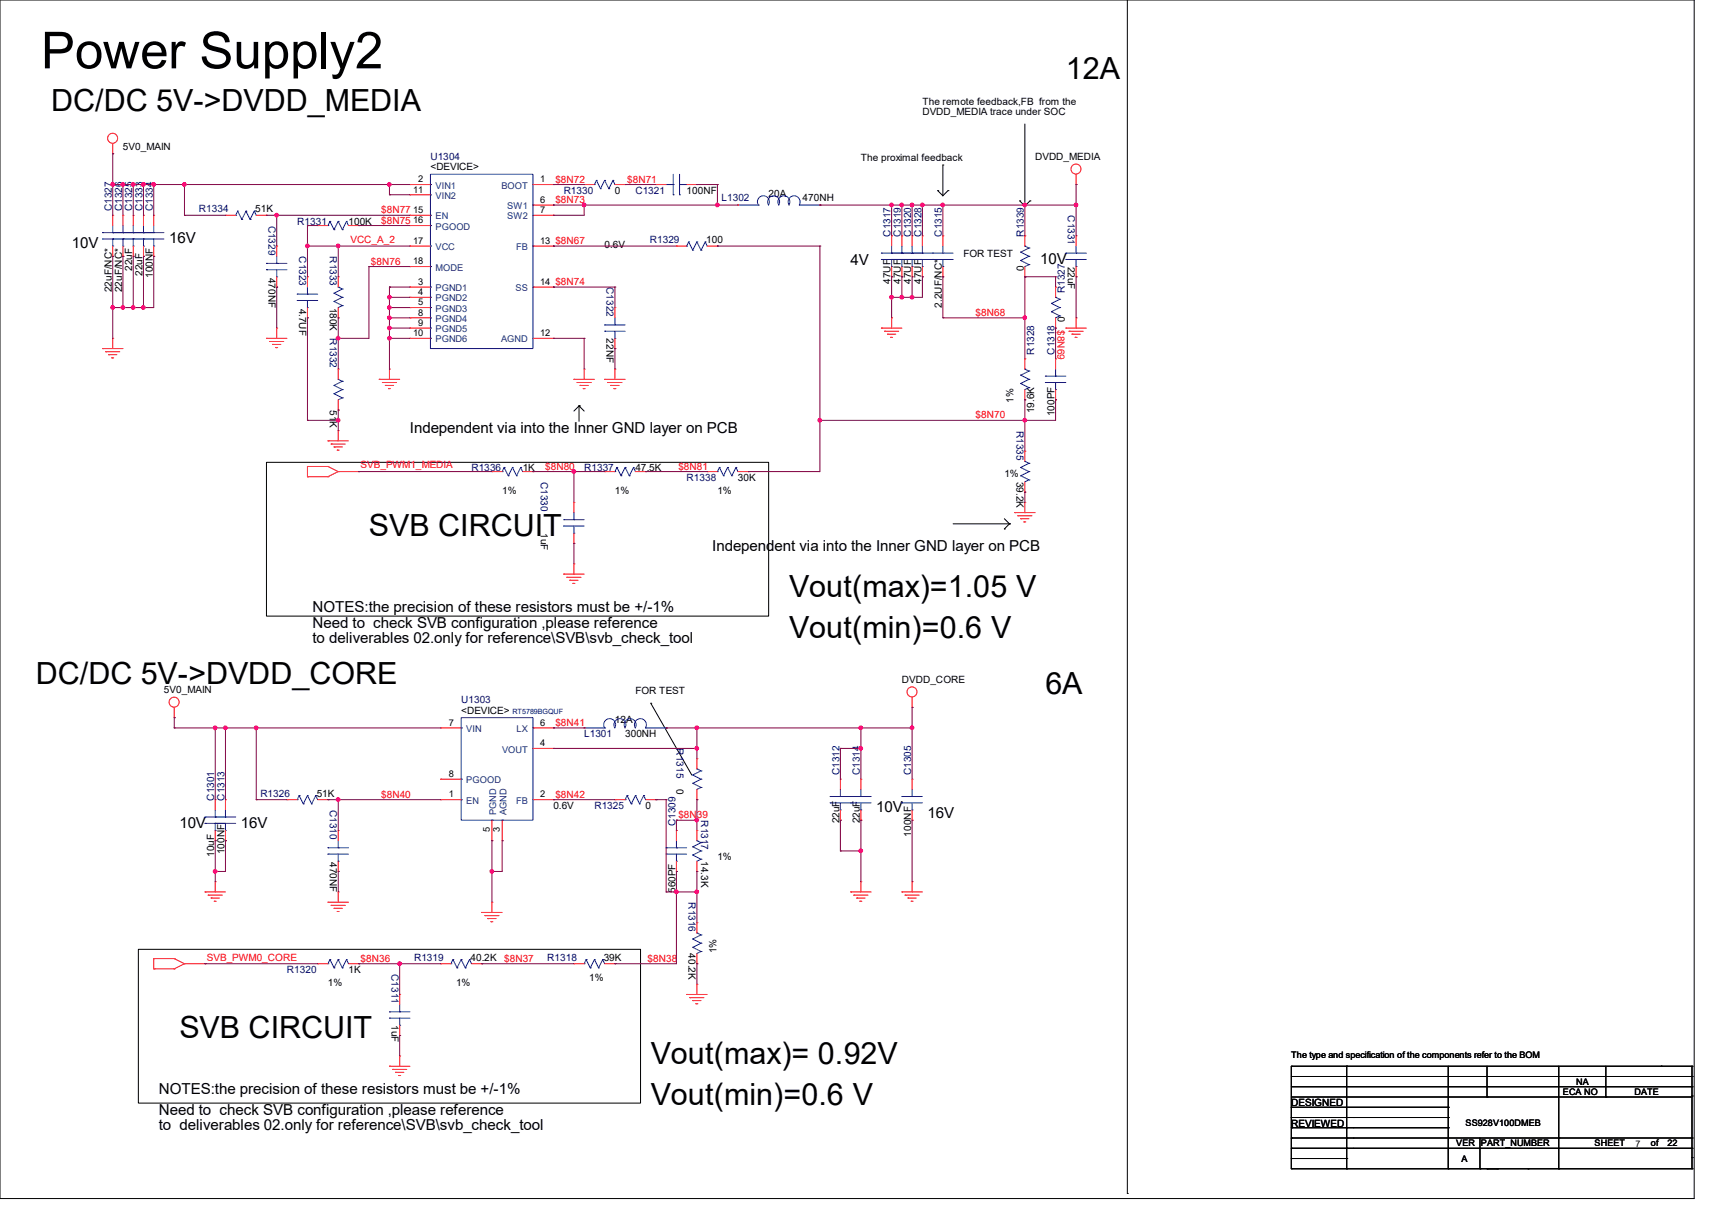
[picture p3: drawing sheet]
<svg xmlns="http://www.w3.org/2000/svg" width="297mm" height="210mm" viewBox="0 0 297 210" stroke-linecap="round" stroke-linejoin="round" font-family="sans-serif">
<g fill="none" stroke="#000" stroke-width=".17">
<path d="M0 0h293.9v207.9h-293.9zM195.6 0v207M162.7 33.1h.1M162.7 33.1l.9 .9M163.6 28.6h.1M163.6 28.6v5.4M164.5 33.1h.1M164.5 33.1l-.9 .9M176.9 34.8h.1M176.9 34.8l.9 .9M177.8 35.7h.1M177.8 21.5v14.2"/>
<path d="M178.7 34.8h.1M178.7 34.8l-.9 .9M100.5 70.4h.1M100.5 70.4v2.7M100.5 70.4l-.9 .9M100.5 70.4l.8 .9M46.2 80.2h87.1v26.6h-87.1zM165.4 90.8h9.7M174.2 91.7h.1M174.2 90l.9 .8M175.1 90.8h.1M175.1 90.8l-.9 .9"/>
<path d="M112.9 122h.1M112.9 122l7.1 12.4M24 164.6h87.1v26.7h-87.1zM224 186.7h69.5v3.5h-69.5zM224 192h.1M224 193.8h.1M224 195.6h.1M224 197.4h.1M224 199.1h.1M224 184.9h.1M224 188.5h69.5M224 184.9v1.8"/>
<path d="M224 190.2v12.5M224 193.8h27.2M224 195.6h27.2M224 197.4h69.5M224 199.1h69.5M224 192h27.2M224.2 184.9h69.3M233.6 186.7h.1M233.6 195.6h.1M233.6 197.4h.1M233.6 199.1h.1M233.6 184.9h.1"/>
<path d="M233.6 184.9v17.8M234.9 193.8h.1M251.2 193.8h.1M251.2 195.6h.1M251.2 192h.1M251.2 184.9v17.8M256.8 197.4v5.3M258 190.2h.1M258 184.9v5.3M270.4 197.4h.1M270.4 184.9v17.8M278.6 190.2h.1"/>
<path d="M278.6 184.9v5.3M288.2 184.9h.1M293.5 188.5h.1M293.5 186.7h.1M293.5 190.1h.1M293.5 199.1h.1M293.5 197.4h.1M293.5 184.9h.1M293.5 184.9v1.8M293.5 190.1v12.6M195.6 207h.1M224 200.9h.1"/>
<path d="M224 202.7h.1M224 200.9h9.6M224.2 202.7h69.3M233.6 200.9h.1M233.6 202.7h.1M251.2 202.7h.1M256.8 202.7h.1M258 202.7h.1M259.8 202.7h.1M265.1 202.7h.1M270.4 202.7h.1M293.5 202.7h.1"/>
<path d="M293.5 200.7h.1"/>
</g>
<g fill="none" stroke="#f00" stroke-width=".17">
<path d="M19.6 26.7h.1M19.6 37.3h.1M19.6 24.9v1.8M19.6 37.3v1.8M21.3 37.3h.1M21.3 37.3v1.8M23.1 37.3h.1M23.1 37.3v1.8M24.9 37.3h.1M24.9 37.3v1.8M26.7 37.3h.1M26.7 37.3v1.8"/>
<path d="M39.1 37.3h.1M39.1 37.3h1.8M44.4 37.3h1.8M46.2 37.3h.1M55.1 39.1h.1M55.1 39.1h1.8M60.5 39.1h1.7M62.2 39.1h.1M71.1 32h.1M71.1 33.8h.1M71.1 37.3h.1M71.1 39.1h.1"/>
<path d="M71.1 32h3.6M71.1 39.1h3.6M71.1 37.3h3.6M71.1 33.8h3.6M92.5 32h3.5M92.5 37.3h3.5M92.5 35.6h3.5M96 32h.1M96 35.6h.1M96 37.3h.1M101.3 32h.1M101.3 32h1.8"/>
<path d="M106.7 32h1.8M108.5 32h.1M113.8 32h.1M113.8 32h1.8M119.1 32h1.8M120.9 32h.1M128 35.6h.1M142.2 35.6h.1M186.7 32h.1M186.7 30.2v1.8M19.6 58.7h.1M19.6 44.4h.1"/>
<path d="M19.6 42.7v1.7M19.6 58.7v1.8M21.3 44.4h.1M21.3 42.7v1.7M23.1 44.4h.1M23.1 42.7v1.7M24.9 44.4h.1M24.9 42.7v1.7M26.7 44.4h.1M26.7 42.7v1.7M46.2 58.7h.1M46.2 58.7h3.6"/>
<path d="M46.8 59.2h.1M46.8 59.2h2.4M47.3 59.7h.1M47.3 59.7h1.4M48 56.9h.1M48 42.7h.1M48 49.8h.1M48 42.7v1.7M48 48v1.8M48 56.9v1.8M53.3 48h.1M53.3 55.1h.1"/>
<path d="M53.3 48v1.8M53.3 53.3v1.8M58.7 48h.1M58.7 55.1h.1M58.7 48v1.8M58.7 53.3v1.8M71.1 49.8h.1M71.1 51.6h.1M71.1 53.3h.1M71.1 55.1h.1M71.1 56.9h.1M71.1 58.7h.1"/>
<path d="M71.1 42.7h.1M71.1 46.2h.1M71.1 56.9h3.6M71.1 58.7h3.6M71.1 49.8h3.6M71.1 51.6h3.6M71.1 53.3h3.6M71.1 55.1h3.6M71.1 42.7h3.6M71.1 46.2h3.6M92.5 58.7h3.5M92.5 49.8h3.5"/>
<path d="M92.5 42.7h3.5M96 58.7h.1M96 42.7h.1M96 49.8h.1M106.7 53.3h.1M106.7 53.3v1.8M106.7 58.7v1.8M117.3 42.7h.1M117.3 42.7h1.8M122.7 42.7h1.8M124.5 42.7h.1M152.9 56.9h.1"/>
<path d="M152.9 56.9h3.6M153.5 57.4h.1M153.5 57.4h2.4M154 58h.1M154 58h1.4M154.5 58.5h.1M154.5 58.5h.4M154.7 55.1h.1M154.7 40.9h.1M154.7 48h.1M154.7 40.9v1.8M154.7 46.2v1.8"/>
<path d="M154.7 55.1v1.8M156.5 40.9h.1M156.5 48h.1M156.5 40.9v1.8M156.5 46.2v1.8M158.2 40.9h.1M158.2 48h.1M158.2 40.9v1.8M158.2 46.2v1.8M160 40.9h.1M160 48h.1M160 40.9v1.8"/>
<path d="M160 46.2v1.8M163.6 40.9h.1M163.6 48h.1M163.6 40.9v1.8M163.6 46.2v1.8M177.8 40.9h.1M177.8 48h.1M177.8 40.9v1.8M177.8 46.2v1.8M183.1 49.8h.1M183.1 56.9h.1M183.1 49.8v1.8"/>
<path d="M183.1 55.1v1.8M184.9 56.9h.1M184.9 56.9h3.6M185.5 57.4h.1M185.5 57.4h2.4M186 58h.1M186 58h1.4M186.5 58.5h.1M186.5 58.5h.4M186.7 55.1h.1M186.7 40.9h.1M186.7 48h.1"/>
<path d="M186.7 40.9v1.8M186.7 46.2v1.8M186.7 55.1v1.8M17.8 60.5h.1M17.8 60.5h3.5M18.3 61h.1M18.3 61h2.5M18.8 61.5h.1M18.8 61.5h1.5M19.4 62.1h.1M19.4 62.1h.3M47.8 60.3h.1"/>
<path d="M47.8 60.3h.4M56.9 76.5h.1M56.9 76.5h3.6M57.4 77h.1M57.4 77h2.5M58 77.5h.1M58 77.5h1.4M58.5 78.1h.1M58.5 78.1h.3M58.7 74.7h.1M58.7 64h.1M58.7 71.1h.1"/>
<path d="M58.7 64v1.8M58.7 69.3v1.8M58.7 74.7v1.8M65.8 65.8h.1M65.8 65.8h3.5M66.3 66.3h.1M66.3 66.3h2.5M66.8 66.8h.1M66.8 66.8h1.5M67.4 67.4h.1M67.4 67.4h.3M67.6 64h.1"/>
<path d="M67.6 64v1.8M99.6 65.8h.1M99.6 65.8h3.5M100.1 66.3h.1M100.1 66.3h2.5M100.6 66.8h.1M100.6 66.8h1.5M101.2 67.4h.1M101.2 67.4h.3M101.3 64h.1M101.3 64v1.8M104.9 65.8h.1"/>
<path d="M104.9 65.8h3.6M105.5 66.3h.1M105.5 66.3h2.4M106 66.8h.1M106 66.8h1.4M106.5 67.4h.1M106.5 67.4h.3M106.7 64h.1M106.7 60.5h.1M106.7 64v1.8M177.8 62.2h.1M177.8 69.3h.1"/>
<path d="M177.8 78.2h.1M177.8 62.2v1.8M177.8 67.6v1.7M177.8 78.2v1.8M183.1 62.2h.1M183.1 69.3h.1M183.1 62.2v1.8M183.1 67.6v1.7M53.3 82.7h.1M53.3 80.9h.1M53.3 82.7h3.6M53.3 80.9v1.8"/>
<path d="M53.3 80.9h3.6M56.9 80.9h.1M56.9 82.7h.1M56.9 80.9l1.8 .9M58.7 81.8h.1M58.7 81.8h3.5M58.7 81.8l-1.8 .9M62.2 81.8h.1M85.3 81.8h.1M85.3 81.8h1.8M90.7 81.8h1.8M92.5 81.8h.1"/>
<path d="M97.8 99.6h.1M97.8 99.6h3.5M99.6 97.8h.1M99.6 87.1h.1M99.6 94.2h.1M99.6 87.1v1.8M99.6 92.5v1.7M99.6 97.8v1.8M104.9 81.8h.1M104.9 81.8h1.8M110.2 81.8h1.8M112 81.8h.1"/>
<path d="M122.7 81.8h.1M122.7 81.8h1.8M128 81.8h1.8M129.8 81.8h.1M176 88.9h.1M176 88.9h3.6M176.6 89.5h.1M176.6 89.5h2.4M177.1 90h.1M177.1 90h1.4M177.6 90.5h.1M177.6 90.5h.4"/>
<path d="M177.8 87.1h.1M177.8 85.3h.1M177.8 83.6v1.7M177.8 87.1v1.8M98.3 100.1h.1M98.3 100.1h2.5M98.8 100.6h.1M98.8 100.6h1.5M99.4 101.2h.1M99.4 101.2h.3M30.2 124.5h.1M30.2 122.7v1.8"/>
<path d="M37.3 138.7h.1M37.3 138.7v1.8M39.1 138.7h.1M39.1 138.7v1.8M49.8 138.7h.1M49.8 138.7h1.8M55.1 138.7h1.8M56.9 138.7h.1M76.5 138.7h.1M76.5 126.2h.1M76.5 135.1h.1M76.5 138.7h3.5"/>
<path d="M76.5 126.2h3.5M76.5 135.1h3.5M92.5 138.7h3.5M92.5 129.8h3.5M92.5 126.2h3.5M96 138.7h.1M96 129.8h.1M96 126.2h.1M101.3 126.2h.1M106.7 138.7h.1M106.7 138.7h1.8M112 138.7h1.8"/>
<path d="M113.8 138.7h.1M115.6 126.2h.1M120.9 131.6h.1M120.9 138.7h.1M120.9 131.6v1.7M120.9 136.9v1.8M145.8 135.1h.1M145.8 135.1v1.8M149.4 135.1h.1M149.4 135.1v1.8M158.2 122.7h.1M158.2 135.1h.1"/>
<path d="M158.2 120.9v1.8M158.2 135.1v1.8M35.6 154.7h.1M35.6 154.7h3.5M36.1 155.2h.1M36.1 155.2h2.5M36.6 155.7h.1M36.6 155.7h1.5M37.2 156.3h.1M37.2 156.3h.3M37.3 152.9h.1M37.3 145.8h.1"/>
<path d="M37.3 144v1.8M37.3 152.9v1.8M39.1 145.8h.1M39.1 144v1.8M56.9 156.5h.1M56.9 156.5h3.6M57.4 157h.1M57.4 157h2.5M58 157.5h.1M58 157.5h1.4M58.5 158.1h.1M58.5 158.1h.3"/>
<path d="M58.7 154.7h.1M58.7 144h.1M58.7 151.1h.1M58.7 144v1.8M58.7 149.4v1.7M58.7 154.7v1.8M83.6 158.2h.1M83.6 158.2h3.5M84.1 158.8h.1M84.1 158.8h2.5M84.6 159.3h.1M84.6 159.3h1.5"/>
<path d="M85.2 159.9h.1M85.2 159.9h.3M85.3 156.5h.1M85.3 145.8h.1M85.3 142.2v3.6M85.3 156.5v1.7M87.1 145.8h.1M87.1 142.2v3.6M117.3 144h.1M117.3 151.1h.1M117.3 144v1.8M117.3 149.4v1.7"/>
<path d="M120.9 144h.1M120.9 151.1h.1M120.9 144v1.8M120.9 149.4v1.7M145.8 142.2h.1M145.8 140.5v1.7M147.6 154.7h.1M147.6 154.7h3.5M148.1 155.2h.1M148.1 155.2h2.5M148.6 155.7h.1M148.6 155.7h1.5"/>
<path d="M149.2 156.3h.1M149.2 156.3h.3M149.4 152.9h.1M149.4 142.2h.1M149.4 140.5v1.7M149.4 152.9v1.8M156.5 154.7h.1M156.5 154.7h3.5M157 155.2h.1M157 155.2h2.5M157.5 155.7h.1M157.5 155.7h1.5"/>
<path d="M158.1 156.3h.1M158.1 156.3h.3M158.2 152.9h.1M158.2 142.2h.1M158.2 140.5v1.7M158.2 152.9v1.8M26.7 168h.1M26.7 166.2h.1M26.7 168h3.5M26.7 166.2v1.8M26.7 166.2h3.5M30.2 166.2h.1"/>
<path d="M30.2 168h.1M30.2 166.2l1.8 .9M32 167.1h.1M32 167.1h3.6M32 167.1l-1.8 .9M35.6 167.1h.1M55.1 167.1h.1M55.1 167.1h1.8M60.5 167.1h1.7M62.2 167.1h.1M69.3 172.5h.1M69.3 179.6h.1"/>
<path d="M69.3 172.5v1.7M69.3 177.8v1.8M76.5 167.1h.1M76.5 167.1h1.7M81.8 167.1h1.8M83.6 167.1h.1M99.6 167.1h.1M99.6 167.1h1.7M104.9 167.1h1.8M106.7 167.1h.1M119.1 172.5h.1M119.1 172.5h3.6"/>
<path d="M119.7 173h.1M119.7 173h2.4M120.2 173.5h.1M120.2 173.5h1.4M120.7 174.1h.1M120.7 174.1h.4M120.9 170.7h.1M120.9 160h.1M120.9 167.1h.1M120.9 160v1.8M120.9 165.4v1.7M120.9 170.7v1.8"/>
<path d="M67.6 184.9h.1M67.6 184.9h3.5M68.1 185.5h.1M68.1 185.5h2.5M68.6 186h.1M68.6 186h1.5M69.2 186.5h.1M69.2 186.5h.3M69.3 183.1h.1M69.3 183.1v1.8"/>
<circle cx="19.5" cy="24" r=".87"/>
<circle cx="186.7" cy="29.3" r=".87"/>
<circle cx="158.2" cy="120" r=".87"/>
<circle cx="30.2" cy="121.8" r=".87"/>
</g>
<g fill="none" stroke="#00f" stroke-width=".17">
<path d="M19.6 39.1v1.2M21.3 39.1v1.2M23.1 39.1v1.2M24.9 39.1v1.2M26.7 39.1v1.2M40.9 37.3h.1M41.2 36.6h.1M41.2 36.6l.8 1.5M41.2 36.6l-.3 .7M42 38.1h.1M42.7 36.6h.1M42.7 36.6l.7 1.5"/>
<path d="M42.7 36.6l-.7 1.5M43.4 38.1h.1M44.1 36.6h.1M44.1 36.6l-.7 1.5M44.1 36.6l.3 .7M56.9 39.1h.1M57.2 38.4h.1M57.2 38.4l.8 1.4M57.2 38.4l-.3 .7M58 39.8h.1M58.7 38.4h.1M58.7 38.4l.7 1.4"/>
<path d="M58.7 38.4l-.7 1.4M59.4 39.8h.1M60.1 38.4h.1M60.1 38.4l-.7 1.4M60.1 38.4l.4 .7M74.7 30.2h17.8v30.3h-17.8zM74.7 32h.1M74.7 33.8h.1M74.7 37.3h.1M74.7 39.1h.1M92.5 32h.1M92.5 35.6h.1"/>
<path d="M92.5 37.3h.1M103.1 32h.1M103.5 31.3h.1M103.5 31.3l.7 1.4M103.5 31.3l-.4 .7M104.2 32.7h.1M104.9 31.3h.1M104.9 31.3l.7 1.4M104.9 31.3l-.7 1.4M105.6 32.7h.1M106.3 31.3h.1M106.3 31.3l-.7 1.4"/>
<path d="M106.3 31.3l.4 .7M115.6 32h1.2M116.8 32h.1M116.8 33.8h.1M116.8 30.2v3.6M117.9 33.8h.1M117.9 32h1.2M117.9 30.2v3.6M119.1 32h.1M128 35.6h3.6M131.6 35.6h.1M138.7 35.5a1.05 1.05 0 0 0-.9-1.5 1.05 1.05 0 0 0-.9 1.6 1.05 1.05 0 0 0-.9-1.6 1.05 1.05 0 0 0-.9 1.6 1.05 1.05 0 0 0-.9-1.6 1.05 1.05 0 0 0-.9 1.6 1.05 1.05 0 0 0-.9-1.6 1.05 1.05 0 0 0-.8 1.6"/>
<path d="M138.7 35.6h.1M138.7 35.6h3.5M17.8 41.4h.1M17.8 40.3h.1M17.8 41.4h10.6M17.8 40.3h10.6M19.6 41.4h.1M19.6 40.3h.1M19.6 42.7h.1M19.6 41.4v1.3M21.3 42.7h.1M21.3 40.3h.1"/>
<path d="M21.3 41.4h.1M21.3 41.4v1.3M23.1 42.7h.1M23.1 40.3h.1M23.1 41.4h.1M23.1 41.4v1.3M24.9 41.4h.1M24.9 40.3h.1M24.9 42.7h.1M24.9 41.4v1.3M26.7 42.7h.1M26.7 40.3h.1"/>
<path d="M26.7 41.4v1.3M46.2 46.8h.1M46.2 45.7h.1M46.2 46.8h3.6M46.2 45.7h3.6M48 48h.1M48 45.7h.1M48 44.4v1.3M48 46.8v1.2M51.6 52.1h.1M51.6 51h.1M51.6 52.1h3.5"/>
<path d="M51.6 51h3.5M53.3 53.3h.1M53.3 51h.1M53.3 49.8v1.2M53.3 52.1v1.2M58 50.8h.1M58 52.3h.1M58 50.8l1.4 .8M58 52.3l1.4 .7M58.7 49.8h.1M58.7 49.8l.7 .3M59.4 51.6h.1"/>
<path d="M59.4 50.1h.1M59.4 53h.1M59.4 51.6l-1.4 .7M59.4 50.1l-1.4 .7M59.4 53l-.7 .3M74.7 49.8h.1M74.7 51.6h.1M74.7 53.3h.1M74.7 55.1h.1M74.7 56.9h.1M74.7 58.7h.1M74.7 42.7h.1"/>
<path d="M74.7 46.2h.1M92.5 58.7h.1M92.5 42.7h.1M92.5 49.8h.1M104.9 57.4h.1M104.9 56.3h.1M104.9 57.4h3.6M104.9 56.3h3.6M106.7 58.7h.1M106.7 56.3h.1M106.7 55.1v1.2M106.7 57.4v1.3"/>
<path d="M119.1 42.7h.1M119.5 42h.1M119.5 42l.7 1.4M119.5 42l-.4 .7M120.2 43.4h.1M120.9 42h.1M120.9 42l.7 1.4M120.9 42l-.7 1.4M121.6 43.4h.1M122.3 42h.1M122.3 42l-.7 1.4M122.3 42l.4 .7"/>
<path d="M152.9 45h.1M152.9 43.9h.1M152.9 45h12.5M152.9 43.9h12.5M154.7 45h.1M154.7 43.9h.1M154.7 46.2h.1M154.7 42.7v1.2M154.7 45v1.2M156.5 46.2h.1M156.5 43.9h.1M156.5 45h.1"/>
<path d="M156.5 42.7v1.2M156.5 45v1.2M158.2 45h.1M158.2 43.9h.1M158.2 46.2h.1M158.2 42.7v1.2M158.2 45v1.2M160 46.2h.1M160 43.9h.1M160 42.7v1.2M160 45v1.2M161.8 45h.1"/>
<path d="M161.8 43.9h.1M163.6 46.2h.1M163.6 43.9h.1M163.6 42.7v1.2M163.6 45v1.2M177.1 43.7h.1M177.1 45.2h.1M177.1 43.7l1.4 .7M177.1 45.2l1.4 .7M177.8 42.7h.1M177.8 42.7l.7 .3M178.5 44.4h.1"/>
<path d="M178.5 43h.1M178.5 45.9h.1M178.5 44.4l-1.4 .8M178.5 43l-1.4 .7M178.5 45.9l-.7 .3M182.4 52.6h.1M182.4 54.1h.1M182.4 52.6l1.5 .7M182.4 54.1l1.5 .7M183.1 51.6h.1M183.1 51.6l.8 .3M183.9 53.3h.1"/>
<path d="M183.9 51.9h.1M183.9 54.8h.1M183.9 53.3l-1.5 .8M183.9 51.9l-1.5 .7M183.9 54.8l-.8 .3M184.9 45h.1M184.9 43.9h.1M184.9 45h3.6M184.9 43.9h3.6M186.7 46.2h.1M186.7 43.9h.1M186.7 42.7v1.2"/>
<path d="M186.7 45v1.2M58 66.8h.1M58 68.3h.1M58 66.8l1.4 .8M58 68.3l1.4 .7M58.7 65.8h.1M58.7 65.8l.7 .3M59.4 67.6h.1M59.4 66.1h.1M59.4 69h.1M59.4 67.6l-1.4 .7M59.4 66.1l-1.4 .7"/>
<path d="M59.4 69l-.7 .3M177.1 65.1h.1M177.1 66.5h.1M177.1 65.1l1.4 .7M177.1 66.5l1.4 .7M177.8 64h.1M177.8 64l.7 .3M178.5 65.8h.1M178.5 64.3h.1M178.5 67.2h.1M178.5 65.8l-1.4 .7M178.5 64.3l-1.4 .8"/>
<path d="M178.5 67.2l-.7 .4M181.4 66.3h.1M181.4 65.2h.1M181.4 66.3h3.5M181.4 65.2h3.5M183.1 67.6h.1M183.1 65.2h.1M183.1 64v1.2M183.1 66.3v1.3M87.1 81.8h.1M87.5 81.1h.1M87.5 81.1l.7 1.4"/>
<path d="M87.5 81.1l-.4 .7M88.2 82.5h.1M88.9 81.1h.1M88.9 81.1l.7 1.4M88.9 81.1l-.7 1.4M89.6 82.5h.1M90.3 81.1h.1M90.3 81.1l-.7 1.4M90.3 81.1l.4 .7M97.8 91.2h.1M97.8 90.1h.1M97.8 91.2h3.5"/>
<path d="M97.8 90.1h3.5M99.6 92.5h.1M99.6 90.1h.1M99.6 88.9v1.2M99.6 91.2v1.3M106.7 81.8h.1M107 81.1h.1M107 81.1l.7 1.4M107 81.1l-.3 .7M107.7 82.5h.1M108.5 81.1h.1M108.5 81.1l.7 1.4"/>
<path d="M108.5 81.1l-.8 1.4M109.2 82.5h.1M109.9 81.1h.1M109.9 81.1l-.7 1.4M109.9 81.1l.3 .7M124.5 81.8h.1M124.8 81.1h.1M124.8 81.1l.7 1.4M124.8 81.1l-.3 .7M125.5 82.5h.1M126.2 81.1h.1M126.2 81.1l.8 1.4"/>
<path d="M126.2 81.1l-.7 1.4M127 82.5h.1M127.7 81.1h.1M127.7 81.1l-.7 1.4M127.7 81.1l.3 .7M177.1 81.1h.1M177.1 82.5h.1M177.1 81.1l1.4 .7M177.1 82.5l1.4 .7M177.8 80h.1M177.8 80l.7 .3M178.5 81.8h.1"/>
<path d="M178.5 80.3h.1M178.5 83.2h.1M178.5 81.8l-1.4 .7M178.5 80.3l-1.4 .8M178.5 83.2l-.7 .4M51.6 138.7h.1M51.9 138h.1M51.9 138l.7 1.4M51.9 138l-.3 .7M52.6 139.4h.1M53.3 138h.1M53.3 138l.8 1.4"/>
<path d="M53.3 138l-.7 1.4M54.1 139.4h.1M54.8 138h.1M54.8 138l-.7 1.4M54.8 138l.3 .7M80 124.5h12.5v17.7h-12.5zM80 138.7h.1M80 126.2h.1M80 135.1h.1M92.5 138.7h.1M92.5 129.8h.1M92.5 126.2h.1"/>
<path d="M101.3 126.2h3.6M104.9 126.2h.1M106.7 126.2a1.05 1.05 0 0 0-.9-1.6 1.05 1.05 0 0 0-.9 1.6M108.4 126.2a1.05 1.05 0 0 0-.9-1.6 1.05 1.05 0 0 0-.8 1.6M108.5 138.7h.1M108.8 138h.1M108.8 138l.7 1.4M108.8 138l-.3 .7M109.5 139.4h.1M110.2 126.2a1.05 1.05 0 0 0-.9-1.6 1.05 1.05 0 0 0-.9 1.6M110.2 138h.1M110.2 138l.8 1.4"/>
<path d="M110.2 138l-.7 1.4M111 139.4h.1M111.7 138h.1M111.7 138l-.7 1.4M111.7 138l.3 .7M112 126.2a1.05 1.05 0 0 0-.9-1.6 1.05 1.05 0 0 0-.9 1.6M112 126.2h.1M112 126.2h3.6M120.2 134.4h.1M120.2 135.8h.1M120.2 134.4l1.4 .7M120.2 135.8l1.4 .8"/>
<path d="M120.9 133.3h.1M120.9 133.3l.7 .4M121.6 135.1h.1M121.6 133.7h.1M121.6 136.6h.1M121.6 135.1l-1.4 .7M121.6 133.7l-1.4 .7M121.6 136.6l-.7 .3M144 139.2h.1M144 138.1h.1M144 139.2h7.1M144 138.1h7.1"/>
<path d="M145.8 138.1h.1M145.8 136.9v1.2M145.8 139.2v1.3M147.6 139.2h.1M147.6 138.1h.1M149.4 138.1h.1M149.4 136.9v1.2M149.4 139.2v1.3M156.5 139.2h.1M156.5 138.1h.1M156.5 139.2h3.5M156.5 138.1h3.5"/>
<path d="M158.2 138.1h.1M158.2 136.9v1.2M158.2 139.2v1.3M35.6 142.8h.1M35.6 141.7h.1M35.6 142.8h5.3M35.6 141.7h5.3M37.3 144h.1M37.3 141.7h.1M37.3 142.8h.1M37.3 140.5v1.2M37.3 142.8v1.2"/>
<path d="M39.1 144h.1M39.1 141.7h.1M39.1 140.5v1.2M39.1 142.8v1.2M56.9 148.1h.1M56.9 147h.1M56.9 148.1h3.6M56.9 147h3.6M58.7 149.4h.1M58.7 147h.1M58.7 145.8v1.2M58.7 148.1v1.3"/>
<path d="M85.3 142.2h.1M87.1 142.2h.1M115.6 148.1h.1M115.6 147h.1M115.6 148.1h3.5M115.6 147h3.5M117.3 149.4h.1M117.3 147h.1M117.3 145.8v1.2M117.3 148.1v1.3M120.2 146.9h.1M120.2 148.3h.1"/>
<path d="M120.2 146.9l1.4 .7M120.2 148.3l1.4 .7M120.9 145.8h.1M120.9 145.8l.7 .3M121.6 147.6h.1M121.6 146.1h.1M121.6 149h.1M121.6 147.6l-1.4 .7M121.6 146.1l-1.4 .8M121.6 149l-.7 .4M145.8 140.5h.1M149.4 140.5h.1"/>
<path d="M158.2 140.5h.1M56.9 167.1h.1M57.2 166.4h.1M57.2 166.4l.8 1.5M57.2 166.4l-.3 .7M58 167.9h.1M58.7 166.4h.1M58.7 166.4l.7 1.5M58.7 166.4l-.7 1.5M59.4 167.9h.1M60.1 166.4h.1M60.1 166.4l-.7 1.5"/>
<path d="M60.1 166.4l.4 .7M67.6 176.6h.1M67.6 175.5h.1M67.6 176.6h3.5M67.6 175.5h3.5M69.3 177.8h.1M69.3 175.5h.1M69.3 174.2v1.3M69.3 176.6v1.2M78.2 167.1h.1M78.6 166.4h.1M78.6 166.4l.7 1.5"/>
<path d="M78.6 166.4l-.4 .7M79.3 167.9h.1M80 166.4h.1M80 166.4l.7 1.5M80 166.4l-.7 1.5M80.7 167.9h.1M81.4 166.4h.1M81.4 166.4l-.7 1.5M81.4 166.4l.4 .7M101.3 167.1h.1M101.7 166.4h.1M101.7 166.4l.7 1.5"/>
<path d="M101.7 166.4l-.4 .7M102.4 167.9h.1M103.1 166.4h.1M103.1 166.4l.7 1.5M103.1 166.4l-.7 1.5M103.8 167.9h.1M104.6 166.4h.1M104.6 166.4l-.8 1.5M104.6 166.4l.3 .7M120.2 162.9h.1M120.2 164.3h.1M120.2 162.9l1.4 .7"/>
<path d="M120.2 164.3l1.4 .7M120.9 161.8h.1M120.9 161.8l.7 .3M121.6 163.6h.1M121.6 162.1h.1M121.6 165h.1M121.6 163.6l-1.4 .7M121.6 162.1l-1.4 .8M121.6 165l-.7 .4"/>
</g>
<g fill="none" stroke="#800040" stroke-width=".17">
<path d="M19.6 26.7h.1M19.6 32h.1M19.6 32h51.5M19.6 26.7v10.6M21.3 32h.1M21.3 32v5.3M23.1 32h.1M23.1 32v5.3M24.9 32h.1M24.9 32v5.3M26.7 32h.1M26.7 32v5.3"/>
<path d="M32 37.3h.1M32 32h.1M32 37.3h7.1M32 32v5.3M46.2 37.3h.1M46.2 37.3h24.9M48 37.3h.1M48 37.3v5.4M53.3 39.1h.1M53.3 39.1h1.8M53.3 39.1v8.9M62.2 39.1h.1"/>
<path d="M62.2 39.1h8.9M67.6 32h.1M67.6 33.8h.1M67.6 32v1.8M67.6 33.8h3.5M96 32h.1M96 35.6h.1M96 37.3h.1M96 32h5.3M96 35.6h32M101.3 35.6h.1M101.3 35.6v1.7h-5.3"/>
<path d="M108.5 32h.1M108.5 32h5.3M120.9 32h.1M120.9 32h3.6M124.5 32h.1M124.5 35.6h.1M124.5 32v3.6M142.2 35.6h.1M142.2 35.6h44.5M154.7 35.6h.1M154.7 35.6v5.3M156.5 35.6h.1"/>
<path d="M156.5 35.6v5.3M158.2 35.6h.1M158.2 35.6v5.3M160 35.6h.1M160 35.6v5.3M163.6 35.6h.1M163.6 35.6v5.3M177.8 35.6h.1M177.8 35.6v5.3M186.7 32h.1M186.7 35.6h.1M186.7 32v8.9"/>
<path d="M19.6 53.3h.1M19.6 44.4h.1M19.6 44.4v14.3M21.3 53.3h.1M21.3 44.4h.1M21.3 44.4v8.9M23.1 53.3h.1M23.1 44.4h.1M23.1 44.4v8.9M24.9 44.4h.1M24.9 53.3h.1M24.9 44.4v8.9"/>
<path d="M26.7 44.4h.1M26.7 44.4v8.9h-7.1M48 49.8h.1M48 49.8v7.1M53.3 55.1h.1M53.3 42.7h.1M53.3 42.7h17.8M53.3 55.1v17.8M58.7 58.7h.1M58.7 55.1h.1M58.7 42.7h.1M58.7 42.7v5.3"/>
<path d="M58.7 55.1v8.9M64 46.2h.1M64 46.2v12.5h-5.3M64 46.2h7.1M67.6 58.7h.1M67.6 56.9h.1M67.6 55.1h.1M67.6 53.3h.1M67.6 51.6h.1M67.6 49.8h.1M67.6 55.1h3.5M67.6 49.8h3.5"/>
<path d="M67.6 58.7h3.5M67.6 49.8v14.2M67.6 53.3h3.5M67.6 56.9h3.5M67.6 51.6h3.5M96 42.7h.1M96 49.8h.1M96 58.7h.1M96 42.7h21.3M96 49.8h10.7M96 58.7h5.3M101.3 58.7h.1"/>
<path d="M101.3 58.7v5.3M106.7 49.8h.1M106.7 49.8v3.5M124.5 42.7h.1M124.5 42.7h17.7M142.2 42.7h.1M142.2 42.7v39.1h-12.4M154.7 51.6h.1M154.7 48h.1M154.7 48v7.1M156.5 51.6h.1M156.5 48h.1"/>
<path d="M156.5 48v3.6M158.2 48h.1M158.2 51.6h.1M158.2 48v3.6M160 48h.1M160 48v3.6h-5.3M163.6 55.1h.1M163.6 48h.1M163.6 55.1h14.2M163.6 48v7.1M177.8 55.1h.1M177.8 48h.1"/>
<path d="M177.8 48v14.2M177.8 48h5.3M183.1 48h.1M183.1 56.9h.1M183.1 48v1.8M183.1 56.9v5.3M186.7 48h.1M186.7 48v7.1M53.3 72.9h.1M53.3 72.9h5.4M58.7 72.9h.1M58.7 71.1h.1"/>
<path d="M58.7 71.1v3.6M106.7 60.5h.1M106.7 60.5v3.5M142.2 72.9h.1M177.8 72.9h.1M177.8 69.3h.1M177.8 69.3v8.9M183.1 69.3h.1M183.1 69.3v3.6h-40.9M62.2 81.8h.1M62.2 81.8h23.1M92.5 81.8h.1"/>
<path d="M92.5 81.8h12.4M99.6 81.8h.1M99.6 94.2h.1M99.6 81.8v5.3M99.6 94.2v3.6M112 81.8h.1M112 81.8h10.7M129.8 81.8h.1M177.8 85.3h.1M177.8 85.3v1.8M30.2 124.5h.1M30.2 126.2h.1"/>
<path d="M30.2 126.2h46.3M30.2 124.5v1.7M37.3 126.2h.1M37.3 126.2v12.5M39.1 126.2h.1M39.1 126.2v12.5M44.4 126.2h.1M44.4 138.7h.1M44.4 138.7h5.4M44.4 126.2v12.5M56.9 138.7h.1M56.9 138.7h19.6"/>
<path d="M58.7 138.7h.1M58.7 138.7v5.3M96 126.2h.1M96 138.7h.1M96 129.8h.1M96 138.7h10.7M96 126.2h5.3M96 129.8h24.9M113.8 138.7h.1M113.8 138.7h1.8M115.6 138.7h.1M115.6 126.2h.1"/>
<path d="M115.6 138.7v16M115.6 126.2h42.6M120.9 138.7h.1M120.9 126.2h.1M120.9 129.8h.1M120.9 126.2v5.4M120.9 138.7v5.3M145.8 129.8h.1M145.8 129.8h3.6M145.8 129.8v5.3M149.4 126.2h.1M149.4 129.8h.1"/>
<path d="M149.4 126.2v8.9M158.2 126.2h.1M158.2 122.7h.1M158.2 122.7v12.4M37.3 151.1h.1M37.3 145.8h.1M37.3 145.8v7.1M39.1 145.8h.1M39.1 145.8v5.3h-1.8M58.7 151.1h.1M58.7 151.1v3.6M85.3 151.1h.1"/>
<path d="M85.3 145.8h.1M85.3 145.8v10.7M87.1 145.8h.1M87.1 145.8v5.3h-1.8M115.6 154.7h.1M115.6 154.7h5.3M117.3 154.7h.1M117.3 151.1h.1M117.3 142.2h.1M117.3 151.1v16h-10.6M117.3 142.2v1.8M117.3 142.2h3.6"/>
<path d="M120.9 151.1h.1M120.9 154.7h.1M120.9 142.2h.1M120.9 151.1v8.9M145.8 147.6h.1M145.8 142.2h.1M145.8 142.2v5.4M145.8 147.6h3.6M149.4 147.6h.1M149.4 142.2h.1M149.4 142.2v10.7M158.2 142.2h.1"/>
<path d="M158.2 142.2v10.7M35.6 167.1h.1M35.6 167.1h19.5M62.2 167.1h.1M62.2 167.1h14.3M69.3 167.1h.1M69.3 179.6h.1M69.3 167.1v5.4M69.3 179.6v3.5M83.6 167.1h.1M83.6 167.1h16M106.7 167.1h.1"/>
<path d="M120.9 167.1h.1M120.9 167.1v3.6"/>
</g>
<g fill="#f0f" stroke="#f0f" stroke-width=".17">
<circle cx="69.3" cy="167.1" r=".32"/>
<circle cx="117.3" cy="154.7" r=".32"/>
<circle cx="120.9" cy="154.7" r=".32"/>
<circle cx="120.9" cy="142.2" r=".32"/>
<circle cx="58.7" cy="138.7" r=".32"/>
<circle cx="177.8" cy="55.1" r=".32"/>
<circle cx="177.8" cy="72.9" r=".32"/>
<circle cx="142.2" cy="72.9" r=".32"/>
<circle cx="124.4" cy="35.5" r=".32"/>
<circle cx="101.3" cy="35.5" r=".32"/>
<circle cx="58.7" cy="58.7" r=".32"/>
<circle cx="48" cy="37.3" r=".32"/>
<circle cx="99.5" cy="81.8" r=".32"/>
<circle cx="39.1" cy="126.2" r=".32"/>
<circle cx="44.4" cy="126.2" r=".32"/>
<circle cx="37.3" cy="126.2" r=".32"/>
<circle cx="67.5" cy="32" r=".32"/>
<circle cx="32" cy="32" r=".32"/>
<circle cx="19.5" cy="32" r=".32"/>
<circle cx="21.3" cy="32" r=".32"/>
<circle cx="24.9" cy="32" r=".32"/>
<circle cx="26.6" cy="32" r=".32"/>
<circle cx="23.1" cy="32" r=".32"/>
<circle cx="158.2" cy="126.2" r=".32"/>
<circle cx="149.3" cy="129.8" r=".32"/>
<circle cx="149.3" cy="126.2" r=".32"/>
<circle cx="120.9" cy="126.2" r=".32"/>
<circle cx="120.9" cy="129.8" r=".32"/>
<circle cx="186.7" cy="35.5" r=".32"/>
<circle cx="177.8" cy="35.5" r=".32"/>
<circle cx="163.6" cy="35.5" r=".32"/>
<circle cx="154.7" cy="35.5" r=".32"/>
<circle cx="156.4" cy="35.5" r=".32"/>
<circle cx="158.2" cy="35.5" r=".32"/>
<circle cx="160" cy="35.5" r=".32"/>
<circle cx="24.9" cy="53.3" r=".32"/>
<circle cx="23.1" cy="53.3" r=".32"/>
<circle cx="19.5" cy="53.3" r=".32"/>
<circle cx="21.3" cy="53.3" r=".32"/>
<circle cx="67.5" cy="56.9" r=".32"/>
<circle cx="67.5" cy="58.7" r=".32"/>
<circle cx="67.5" cy="55.1" r=".32"/>
<circle cx="67.5" cy="53.3" r=".32"/>
<circle cx="67.5" cy="51.5" r=".32"/>
<circle cx="158.2" cy="51.5" r=".32"/>
<circle cx="154.7" cy="51.5" r=".32"/>
<circle cx="156.4" cy="51.5" r=".32"/>
<circle cx="37.3" cy="151.1" r=".32"/>
<circle cx="85.3" cy="151.1" r=".32"/>
<circle cx="149.3" cy="147.6" r=".32"/>
<circle cx="58.7" cy="72.9" r=".32"/>
<circle cx="58.7" cy="42.7" r=".32"/>
<circle cx="53.3" cy="42.7" r=".32"/>
</g>
<text font-size="8.8" x="7.1" y="11.9">Power Supply2</text>
<g font-size="5.3">
<text x="184.9" y="13.6">12A</text>
<text x="8.9" y="19.3">DC/DC 5V-&gt;DVDD_MEDIA</text>
<text x="64" y="92.9">SVB CIRCUIT</text>
<text x="136.9" y="103.6">Vout(max)=1.05 V</text>
<text x="136.9" y="110.7">Vout(min)=0.6 V</text>
<text x="6.2" y="118.7">DC/DC 5V-&gt;DVDD_CORE</text>
<text x="181.4" y="120.3">6A</text>
<text x="31.1" y="180">SVB CIRCUIT</text>
<text x="112.9" y="184.5">Vout(max)= 0.92V</text>
<text x="112.9" y="191.6">Vout(min)=0.6 V</text>
</g>
<g font-size="2.6">
<text x="12.4" y="43.1">10V</text>
<text x="29.3" y="42.2">16V</text>
<text x="147.6" y="45.9">4V</text>
<text x="180.5" y="45.8">10V</text>
<text x="71.1" y="75.1">Independent via into the Inner GND layer on PCB</text>
<text x="123.6" y="95.5">Independent via into the Inner GND layer on PCB</text>
<text x="54.2" y="106.2">NOTES:the precision of these resistors must be +/-1%</text>
<text x="54.2" y="108.9">Need to check SVB configuration ,please reference</text>
<text x="54.2" y="111.5">to deliverables 02.only for reference\SVB\svb_check_tool</text>
<text x="31.1" y="143.6">10V</text>
<text x="41.8" y="143.6">16V</text>
<text x="152" y="140.9">10V</text>
<text x="160.9" y="141.8">16V</text>
<text x="27.6" y="189.8">NOTES:the precision of these resistors must be +/-1%</text>
<text x="27.6" y="196">to deliverables 02.only for reference\SVB\svb_check_tool</text>
<text x="27.6" y="193.3">Need to check SVB configuration ,please reference</text>
</g>
<g font-size="1.7">
<text x="160" y="18.2">The remote feedback,FB from the</text>
<text x="160" y="19.9">DVDD_MEDIA trace under SOC</text>
<text x="21.3" y="26">5V0_MAIN</text>
<text x="74.7" y="29.5">&lt;DEVICE&gt;</text>
<text x="149.4" y="27.9">The proximal feedback</text>
<text x="179.6" y="27.7">DVDD_MEDIA</text>
<text x="106.7" y="33.6">0</text>
<text x="119.1" y="33.6">100NF</text>
<text x="133.3" y="34.2">20A</text>
<text x="139.2" y="34.8">470NH</text>
<text x="44.3" y="36.8">51K</text>
<text x="60.5" y="38.9">100K</text>
<text x="22.9" y="46.9" transform="rotate(-90 22.9 46.9)">22uF</text>
<text x="24.7" y="47.8" transform="rotate(-90 24.7 47.8)">22uF</text>
<text x="104.9" y="43.1">0.6V</text>
<text x="122.5" y="42.2">100</text>
<text x="167.1" y="44.6">FOR TEST</text>
<text x="177.6" y="46.9" transform="rotate(-90 177.6 46.9)">0</text>
<text x="185.2" y="46.2" transform="rotate(90 185.2 46.2)">22uF</text>
<text x="19.4" y="50.7" transform="rotate(-90 19.4 50.7)">22uF/NC*</text>
<text x="21.2" y="50.7" transform="rotate(-90 21.2 50.7)">22uF/NC*</text>
<text x="26.5" y="48.2" transform="rotate(-90 26.5 48.2)">100NF</text>
<text x="46.6" y="48.2" transform="rotate(90 46.6 48.2)">470NF</text>
<text x="51.9" y="53.5" transform="rotate(90 51.9 53.5)">4.7UF</text>
<text x="57.2" y="53.3" transform="rotate(90 57.2 53.3)">180K</text>
<text x="154.5" y="49.2" transform="rotate(-90 154.5 49.2)">47UF</text>
<text x="156.3" y="49.2" transform="rotate(-90 156.3 49.2)">47UF</text>
<text x="158.1" y="49.2" transform="rotate(-90 158.1 49.2)">47UF</text>
<text x="159.8" y="49.2" transform="rotate(-90 159.8 49.2)">47UF</text>
<text x="163.4" y="53.3" transform="rotate(-90 163.4 53.3)">2.2UF/NC*</text>
<text x="105.2" y="58.7" transform="rotate(90 105.2 58.7)">22NF</text>
<text x="184.7" y="55.8" transform="rotate(-90 184.7 55.8)">0</text>
<text x="57.2" y="71.1" transform="rotate(90 57.2 71.1)">51K</text>
<text x="175.8" y="69.9" transform="rotate(-90 175.8 69.9)">1%</text>
<text x="179.4" y="71.7" transform="rotate(-90 179.4 71.7)">19.6K</text>
<text x="183" y="72.2" transform="rotate(-90 183 72.2)">100PF</text>
<text x="90.7" y="81.6">1K</text>
<text x="110.2" y="81.6">47.5K</text>
<text x="128" y="83.4">30K</text>
<text x="174.2" y="82.7">1%</text>
<text x="176.4" y="83.6" transform="rotate(90 176.4 83.6)">39.2K</text>
<text x="87.1" y="85.7">1%</text>
<text x="106.7" y="85.7">1%</text>
<text x="124.5" y="85.7">1%</text>
<text x="93.9" y="92.5" transform="rotate(90 93.9 92.5)">1uF</text>
<text x="156.5" y="118.4">DVDD_CORE</text>
<text x="28.4" y="120.2">5V0_MAIN</text>
<text x="80" y="123.7">&lt;DEVICE&gt;</text>
<text x="106.7" y="125.3">12A</text>
<text x="110.2" y="120.4">FOR TEST</text>
<text x="108.5" y="127.8">300NH</text>
<text x="117.3" y="136.9" transform="rotate(90 117.3 136.9)">0</text>
<text x="54.9" y="138.2">51K</text>
<text x="96" y="140.3">0.6V</text>
<text x="112" y="140.3">0</text>
<text x="145.6" y="142.8" transform="rotate(-90 145.6 142.8)">22uF</text>
<text x="149.2" y="142.8" transform="rotate(-90 149.2 142.8)">22uF</text>
<text x="37.2" y="148.6" transform="rotate(-90 37.2 148.6)">10uF</text>
<text x="38.9" y="148.1" transform="rotate(-90 38.9 148.1)">100NF</text>
<text x="57.2" y="149.5" transform="rotate(90 57.2 149.5)">470NF</text>
<text x="121.6" y="149.4" transform="rotate(90 121.6 149.4)">14.3K</text>
<text x="124.5" y="149.2">1%</text>
<text x="158.1" y="145.1" transform="rotate(-90 158.1 145.1)">100NF</text>
<text x="117.2" y="154.9" transform="rotate(-90 117.2 154.9)">560PF</text>
<text x="81.6" y="166.6">40.2K</text>
<text x="104.7" y="166.6">39K</text>
<text x="119.5" y="165.4" transform="rotate(90 119.5 165.4)">40.2K</text>
<text x="124.3" y="165.4" transform="rotate(-90 124.3 165.4)">1%</text>
<text x="56.9" y="171.1">1%</text>
<text x="60.5" y="168.7">1K</text>
<text x="79.1" y="171.1">1%</text>
<text x="102.2" y="170.2">1%</text>
<text x="67.9" y="177.8" transform="rotate(90 67.9 177.8)">1uF</text>
<text x="224" y="191.9">DESIGNED</text>
<text x="224" y="195.4">REVIEWED</text>
</g>
<g font-size="1.7" fill="#000080">
<text x="74.7" y="27.7">U1304</text>
<text x="97.8" y="33.6">R1330</text>
<text x="110.2" y="33.6">C1321</text>
<text x="125.2" y="34.8">L1302</text>
<text x="19.4" y="36.6" transform="rotate(-90 19.4 36.6)">C1327</text>
<text x="21.2" y="36.6" transform="rotate(-90 21.2 36.6)">C1326</text>
<text x="22.9" y="36.6" transform="rotate(-90 22.9 36.6)">C1325</text>
<text x="24.7" y="36.6" transform="rotate(-90 24.7 36.6)">C1333</text>
<text x="26.5" y="36.6" transform="rotate(-90 26.5 36.6)">C1334</text>
<text x="34.5" y="36.8">R1334</text>
<text x="46.6" y="39.1" transform="rotate(90 46.6 39.1)">C1329</text>
<text x="51.6" y="38.9">R1331</text>
<text x="154.5" y="41.1" transform="rotate(-90 154.5 41.1)">C1317</text>
<text x="156.3" y="41.1" transform="rotate(-90 156.3 41.1)">C1319</text>
<text x="158.1" y="41.1" transform="rotate(-90 158.1 41.1)">C1320</text>
<text x="159.8" y="41.1" transform="rotate(-90 159.8 41.1)">C1328</text>
<text x="163.4" y="41.1" transform="rotate(-90 163.4 41.1)">C1315</text>
<text x="177.6" y="41.1" transform="rotate(-90 177.6 41.1)">R1339</text>
<text x="185.2" y="37.3" transform="rotate(90 185.2 37.3)">C1331</text>
<text x="51.9" y="44.5" transform="rotate(90 51.9 44.5)">C1323</text>
<text x="57.2" y="44.5" transform="rotate(90 57.2 44.5)">R1333</text>
<text x="112.7" y="42.2">R1329</text>
<text x="105.2" y="49.8" transform="rotate(90 105.2 49.8)">C1322</text>
<text x="184.7" y="50.8" transform="rotate(-90 184.7 50.8)">R1327</text>
<text x="57.2" y="58.7" transform="rotate(90 57.2 58.7)">R1332</text>
<text x="179.4" y="61.5" transform="rotate(-90 179.4 61.5)">R1328</text>
<text x="183" y="61.5" transform="rotate(-90 183 61.5)">C1318</text>
<text x="176.4" y="74.7" transform="rotate(90 176.4 74.7)">R1335</text>
<text x="81.8" y="81.6">R1336</text>
<text x="93.9" y="83.6" transform="rotate(90 93.9 83.6)">C1330</text>
<text x="101.3" y="81.6">R1337</text>
<text x="119.1" y="83.4">R1338</text>
<text x="80" y="122">U1303</text>
<text x="101.3" y="127.8">L1301</text>
<text x="117.3" y="129.8" transform="rotate(90 117.3 129.8)">R1315</text>
<text x="145.6" y="134.4" transform="rotate(-90 145.6 134.4)">C1312</text>
<text x="149.2" y="134.4" transform="rotate(-90 149.2 134.4)">C1314</text>
<text x="158.1" y="134.4" transform="rotate(-90 158.1 134.4)">C1305</text>
<text x="37.2" y="138.9" transform="rotate(-90 37.2 138.9)">C1301</text>
<text x="38.9" y="138.9" transform="rotate(-90 38.9 138.9)">C1313</text>
<text x="45.2" y="138.2">R1326</text>
<text x="57.2" y="140.5" transform="rotate(90 57.2 140.5)">C1310</text>
<text x="103.1" y="140.3">R1325</text>
<text x="117.2" y="143.3" transform="rotate(-90 117.2 143.3)">C1309</text>
<text x="121.6" y="142.2" transform="rotate(90 121.6 142.2)">R1317</text>
<text x="119.5" y="156.5" transform="rotate(90 119.5 156.5)">R1316</text>
<text x="71.8" y="166.6">R1319</text>
<text x="95" y="166.6">R1318</text>
<text x="49.8" y="168.7">R1320</text>
<text x="67.9" y="168.9" transform="rotate(90 67.9 168.9)">C1311</text>
</g>
<g font-size="1.7" fill="#f00">
<text x="96.4" y="31.7">$8N72</text>
<text x="96.4" y="35.2">$8N73</text>
<text x="108.8" y="31.7">$8N71</text>
<text x="66.1" y="38.8">$8N75</text>
<text x="66.1" y="37">$8N77</text>
<text x="60.8" y="42.1">VCC_A_2</text>
<text x="64.3" y="45.9">$8N76</text>
<text x="169.2" y="54.8">$8N68</text>
<text x="183.5" y="57.2" transform="rotate(90 183.5 57.2)">$8N69</text>
<text x="169.2" y="72.6">$8N70</text>
<text x="62.6" y="81.2">SVB_PWM1_MEDIA</text>
<text x="94.6" y="81.4">$8N80</text>
<text x="117.7" y="81.4">$8N81</text>
<text x="96.4" y="125.9">$8N41</text>
<text x="66.1" y="138.3">$8N40</text>
<text x="96.4" y="138.3">$8N42</text>
<text x="117.7" y="141.9">$8N39</text>
<text x="35.9" y="166.6">SVB_PWM0_CORE</text>
<text x="62.6" y="166.8">$8N36</text>
<text x="87.5" y="166.8">$8N37</text>
<text x="112.4" y="166.8">$8N38</text>
</g>
<g font-size="1.6">
<text x="71.7" y="33.4">11</text>
<text x="72.6" y="31.6">2</text>
<text x="93.7" y="31.6">1</text>
<text x="93.7" y="35.2">6</text>
<text x="71.7" y="37">15</text>
<text x="71.7" y="38.7">16</text>
<text x="93.7" y="37">7</text>
<text x="71.7" y="42.3">17</text>
<text x="71.7" y="45.8">18</text>
<text x="93.7" y="42.3">13 $8N67</text>
<text x="72.6" y="49.4">3</text>
<text x="72.6" y="51.2">4</text>
<text x="72.6" y="53">5</text>
<text x="93.7" y="49.4">14 $8N74</text>
<text x="71.7" y="58.3">10</text>
<text x="72.6" y="54.7">8</text>
<text x="72.6" y="56.5">9</text>
<text x="93.7" y="58.3">12</text>
<text x="77.9" y="125.9">7</text>
<text x="93.7" y="125.9">6</text>
<text x="93.7" y="129.4">4</text>
<text x="77.9" y="134.7">8</text>
<text x="77.9" y="138.3">1</text>
<text x="93.7" y="138.3">2</text>
<text x="85" y="144.4" transform="rotate(-90 85 144.4)">5</text>
<text x="86.7" y="144.4" transform="rotate(-90 86.7 144.4)">3</text>
<text x="224" y="183.5">The type and specification of the components refer to the BOM</text>
<text x="271.1" y="189.9">ECA NO</text>
<text x="273.5" y="188.1">NA</text>
<text x="283.6" y="189.9">DATE</text>
<text x="254.3" y="195.2">SS928V100DMEB</text>
<text x="252.6" y="198.8">VER</text>
<text x="253.5" y="201.5">A</text>
<text x="256.9" y="198.8">PART_NUMBER</text>
<text x="276.6" y="198.8">SHEET</text>
<text x="283.8" y="199">7</text>
<text x="286.4" y="198.8">of</text>
<text x="289.3" y="198.8">22</text>
</g>
<g font-size="1.6" fill="#004080">
<text x="75.6" y="32.7">VIN1</text>
<text x="75.6" y="34.5">VIN2</text>
<text x="87" y="32.7">BOOT</text>
<text x="75.6" y="38.1">EN</text>
<text x="75.6" y="39.8">PGOOD</text>
<text x="88" y="36.3">SW1</text>
<text x="88" y="38.1">SW2</text>
<text x="75.6" y="43.4">VCC</text>
<text x="75.6" y="46.9">MODE</text>
<text x="89.5" y="43.4">FB</text>
<text x="75.6" y="50.5">PGND1</text>
<text x="75.6" y="52.3">PGND2</text>
<text x="89.5" y="50.5">SS</text>
<text x="75.6" y="54.1">PGND3</text>
<text x="75.6" y="55.8">PGND4</text>
<text x="75.6" y="57.6">PGND5</text>
<text x="75.6" y="59.4">PGND6</text>
<text x="87" y="59.4">AGND</text>
<text x="80.9" y="127">VIN</text>
<text x="87.1" y="130.5">VOUT</text>
<text x="89.6" y="127">LX</text>
<text x="80.9" y="135.8">PGOOD</text>
<text x="80.9" y="139.4">EN</text>
<text x="86.1" y="141.4" transform="rotate(-90 86.1 141.4)">PGND</text>
<text x="87.9" y="141.4" transform="rotate(-90 87.9 141.4)">AGND</text>
<text x="89.5" y="139.4">FB</text>
</g>
<text font-size="1.3" fill="#000080" x="88.9" y="123.8">RT5789BGQUF</text>
</svg>
